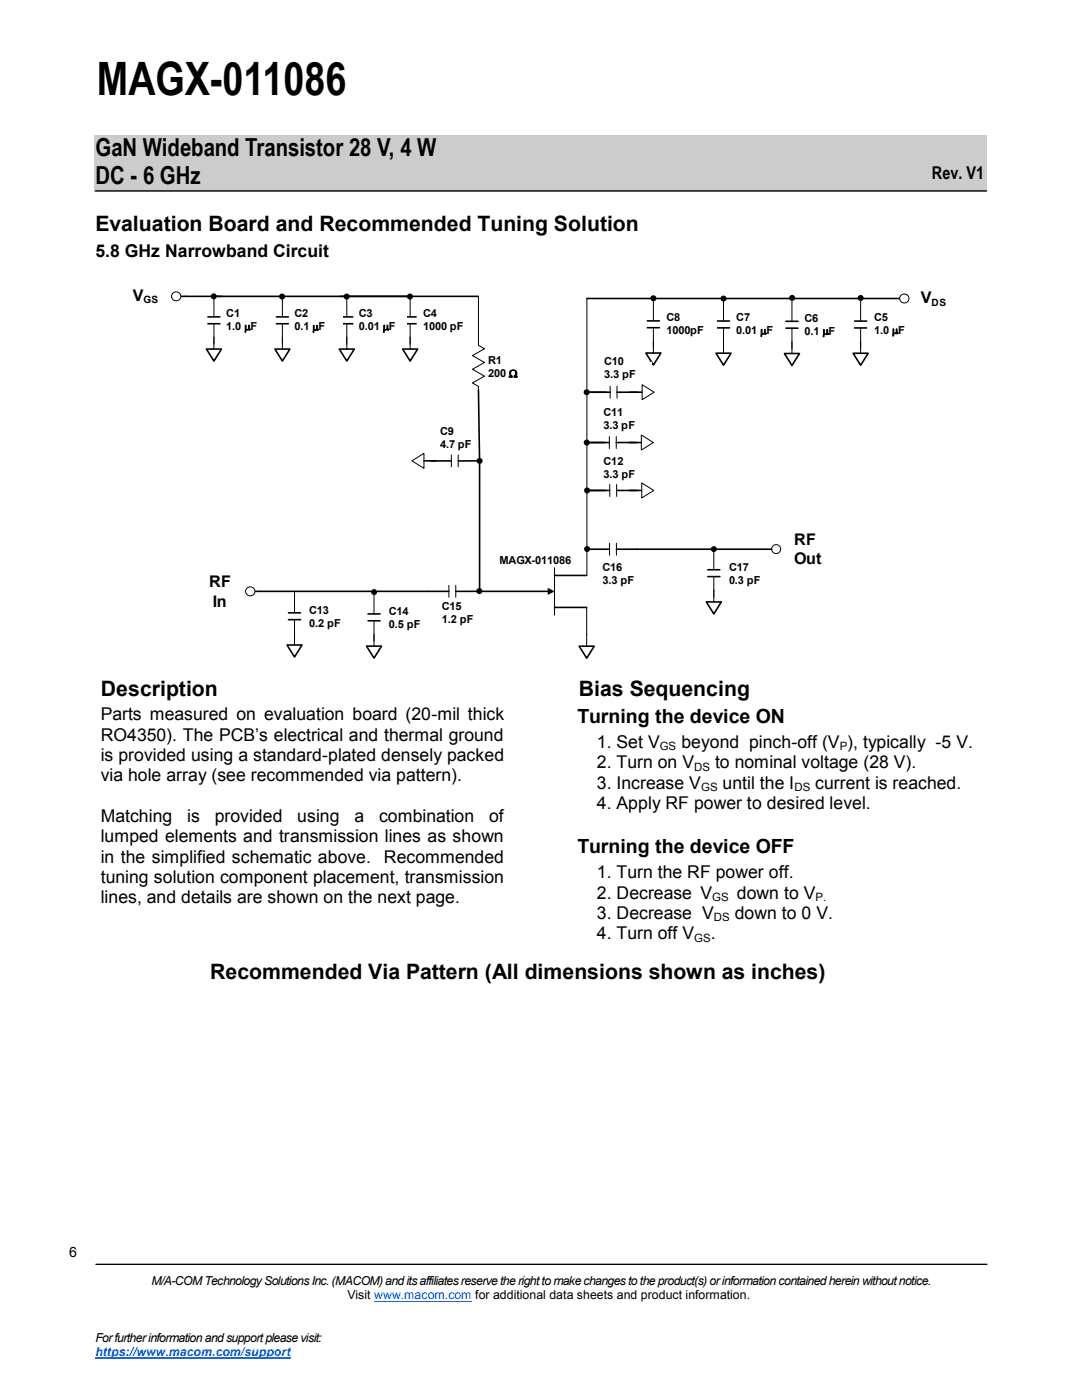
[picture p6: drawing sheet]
<svg xmlns="http://www.w3.org/2000/svg" width="216mm" height="279mm" viewBox="0 0 216 279" stroke-linecap="round" stroke-linejoin="round" font-family="sans-serif">
<path d="M18.8 26.9h178v11.3h-178z" fill-rule="evenodd" fill="#ccc"/>
<path d="M19 38.1h177.8" fill="none" stroke="#000" stroke-width=".26"/>
<g fill="#fff">
<path d="M6.9 247.1h9.6v6.3h-9.6z" fill-rule="evenodd"/>
<path d="M6.9 247.3h9.5v6.4h-9.5z" fill-rule="evenodd"/>
<path d="M6.9 247.3h9.5v6.3h-9.5z" fill-rule="evenodd"/>
</g>
<path d="M19.1 252.3h177.8" fill="none" stroke="#000" stroke-width=".26"/>
<path d="M74.7 259.7h19.4" fill="none" stroke="#06f" stroke-width=".2"/>
<path d="M19 271.1h39" fill="none" stroke="#06f" stroke-width=".25"/>
<path d="M110.6 114.8h6.5M110.6 121.2h6.5" fill="none" stroke="#000" stroke-width=".32"/>
<path d="M110.6 113.2v9.6M117.1 121.4v5.3" fill="none" stroke="#000" stroke-width=".2"/>
<path d="M88.1 121h9.6v2.4h-9.6z" fill-rule="evenodd" fill="#fff"/>
<path d="M85.4 118h4.2M90.9 118h4.2" fill="none" stroke="#000" stroke-width=".32"/>
<path d="M89.6 116.8v2.4M90.9 116.8v2.4" fill="none" stroke="#000" stroke-width=".2"/>
<path d="M84.3 62.7h9.7v2.4h-9.7z" fill-rule="evenodd" fill="#fff"/>
<path d="M81.8 59.1v4.1M81.8 64.6v4.1" fill="none" stroke="#000" stroke-width=".2"/>
<path d="M80.6 63.2h2.4M80.6 64.6h2.4" fill="none" stroke="#000" stroke-width=".32"/>
<path d="M80.3 69.7h3l-1.5 2.4z" fill="#fff"/>
<path d="M80.3 69.7h3l-1.5 2.4z" fill="none" stroke="#000" stroke-width=".32"/>
<path d="M81.8 67.3v2.4" fill="none" stroke="#000" stroke-width=".2"/>
<path d="M71.6 62.7h9.6v2.4h-9.6z" fill-rule="evenodd" fill="#fff"/>
<path d="M69.2 59.1v4.1M69.2 64.6v4.1" fill="none" stroke="#000" stroke-width=".2"/>
<path d="M68 63.2h2.4M68 64.6h2.4" fill="none" stroke="#000" stroke-width=".32"/>
<path d="M67.7 69.7h3l-1.5 2.4z" fill="#fff"/>
<path d="M67.7 69.7h3l-1.5 2.4z" fill="none" stroke="#000" stroke-width=".32"/>
<path d="M69.2 67.3v2.4" fill="none" stroke="#000" stroke-width=".2"/>
<path d="M58.7 62.8h9.6v2.4h-9.6z" fill-rule="evenodd" fill="#fff"/>
<path d="M56.3 59.1v4.1M56.3 64.6v4.1" fill="none" stroke="#000" stroke-width=".2"/>
<path d="M55.1 63.2h2.5M55.1 64.6h2.5" fill="none" stroke="#000" stroke-width=".32"/>
<path d="M54.8 69.7h3l-1.5 2.4z" fill="#fff"/>
<path d="M54.8 69.7h3l-1.5 2.4z" fill="none" stroke="#000" stroke-width=".32"/>
<path d="M56.3 67.3v2.4" fill="none" stroke="#000" stroke-width=".2"/>
<path d="M45.1 62.7h9.7v2.4h-9.7z" fill-rule="evenodd" fill="#fff"/>
<path d="M42.7 59.1v4.1M42.7 64.6v4.1" fill="none" stroke="#000" stroke-width=".2"/>
<path d="M41.5 63.2h2.4M41.5 64.6h2.4" fill="none" stroke="#000" stroke-width=".32"/>
<path d="M41.2 69.7h3l-1.5 2.4z" fill="#fff"/>
<path d="M36.1 59.1h.9M41.2 69.7h3l-1.5 2.4z" fill="none" stroke="#000" stroke-width=".32"/>
<path d="M42.7 67.3v2.4" fill="none" stroke="#000" stroke-width=".2"/>
<g fill="#fff">
<path d="M25.7 57.9h6.8v2.5h-6.8z" fill-rule="evenodd"/>
<circle cx="35.1" cy="59.1" r=".91"/>
</g>
<circle cx="35.1" cy="59.1" r=".91" fill="none" stroke="#000" stroke-width=".2"/>
<path d="M42.7 59.1h39.1" fill="none" stroke="#000" stroke-width=".33"/>
<g fill="#000">
<circle cx="56.3" cy="59.2" r=".6"/>
<circle cx="69.2" cy="59.2" r=".6"/>
</g>
<path d="M178.6 59.6h.9" fill="none" stroke="#000" stroke-width=".32"/>
<g fill="#fff">
<path d="M182 58.3h8v2.5h-8z" fill-rule="evenodd"/>
<circle cx="180.5" cy="59.6" r=".91"/>
</g>
<circle cx="180.5" cy="59.6" r=".91" fill="none" stroke="#000" stroke-width=".2"/>
<path d="M120.1 113.2h8.9v2.4h-8.9z" fill-rule="evenodd" fill="#fff"/>
<path d="M117.5 109.6h4.1M123 109.6h19.4" fill="none" stroke="#000" stroke-width=".32"/>
<path d="M121.6 108.4v2.4M123 108.4v2.4" fill="none" stroke="#000" stroke-width=".2"/>
<g fill="#fff">
<path d="M158.3 108.4h7.2v2.4h-7.2z" fill-rule="evenodd"/>
<circle cx="154.9" cy="109.6" r=".9"/>
</g>
<circle cx="154.9" cy="109.6" r=".9" fill="none" stroke="#000" stroke-width=".2"/>
<path d="M115.6 129h3l-1.5 2.4z" fill="#fff"/>
<path d="M115.6 129h3l-1.5 2.4z" fill="none" stroke="#000" stroke-width=".32"/>
<path d="M117.1 126.6v2.4" fill="none" stroke="#000" stroke-width=".2"/>
<path d="M174.2 63.5h9.6v2.4h-9.6z" fill-rule="evenodd" fill="#fff"/>
<path d="M171.7 60v4.1M171.7 65.4v4.1" fill="none" stroke="#000" stroke-width=".2"/>
<path d="M170.5 64.1h2.4M170.5 65.4h2.4" fill="none" stroke="#000" stroke-width=".32"/>
<path d="M170.2 70.5h3l-1.5 2.4z" fill="#fff"/>
<path d="M170.2 70.5h3l-1.5 2.4z" fill="none" stroke="#000" stroke-width=".32"/>
<path d="M171.7 68.1v2.4" fill="none" stroke="#000" stroke-width=".2"/>
<path d="M160.4 63.6h9.6v2.4h-9.6z" fill-rule="evenodd" fill="#fff"/>
<path d="M158 60v4.1M158 65.5v4.1" fill="none" stroke="#000" stroke-width=".2"/>
<path d="M156.8 64.1h2.4M156.8 65.5h2.4" fill="none" stroke="#000" stroke-width=".32"/>
<path d="M156.5 70.5h3l-1.5 2.4z" fill="#fff"/>
<path d="M156.5 70.5h3l-1.5 2.4z" fill="none" stroke="#000" stroke-width=".32"/>
<path d="M158 68.2v2.3" fill="none" stroke="#000" stroke-width=".2"/>
<path d="M146.8 63.6h9.6v2.3h-9.6z" fill-rule="evenodd" fill="#fff"/>
<path d="M144.4 60v4.1M144.4 65.4v4.1" fill="none" stroke="#000" stroke-width=".2"/>
<path d="M143.2 64.1h2.4M143.2 65.4h2.4" fill="none" stroke="#000" stroke-width=".32"/>
<path d="M142.9 70.5h3l-1.5 2.4z" fill="#fff"/>
<path d="M142.9 70.5h3l-1.5 2.4z" fill="none" stroke="#000" stroke-width=".32"/>
<path d="M144.4 68.1v2.4" fill="none" stroke="#000" stroke-width=".2"/>
<path d="M132.8 63.5h9.6v2.4h-9.6z" fill-rule="evenodd" fill="#fff"/>
<path d="M130.4 59.9v4.1M130.4 65.4v4.1" fill="none" stroke="#000" stroke-width=".2"/>
<path d="M129.2 64h2.4M129.2 65.4h2.4" fill="none" stroke="#000" stroke-width=".32"/>
<path d="M128.9 70.5h3l-1.5 2.3z" fill="#fff"/>
<path d="M37 59.1h7.2M68 59.1h27.4M128.9 70.5h3l-1.5 2.3z" fill="none" stroke="#000" stroke-width=".32"/>
<path d="M95.5 59.2v9M130.4 68.1v2.4" fill="none" stroke="#000" stroke-width=".2"/>
<g fill="#000">
<circle cx="42.6" cy="59.1" r=".6"/>
<circle cx="81.8" cy="59.2" r=".6"/>
<circle cx="144.4" cy="59.6" r=".6"/>
<circle cx="158.1" cy="59.5" r=".6"/>
<circle cx="142.4" cy="109.6" r=".6"/>
</g>
<path d="M77.5 122h7.1v2.4h-7.1z" fill-rule="evenodd" fill="#fff"/>
<path d="M74.6 118.4v4.1M74.6 123.9v4.1" fill="none" stroke="#000" stroke-width=".2"/>
<path d="M73.4 122.5h2.4M73.4 123.9h2.4" fill="none" stroke="#000" stroke-width=".32"/>
<path d="M73.1 128.9h3l-1.5 2.4z" fill="#fff"/>
<path d="M117.1 59.6h61.4M50.9 118h.9M73.1 128.9h3l-1.5 2.4z" fill="none" stroke="#000" stroke-width=".32"/>
<path d="M74.6 126.6v2.3" fill="none" stroke="#000" stroke-width=".2"/>
<g fill="#000">
<circle cx="130.4" cy="59.5" r=".6"/>
<circle cx="171.7" cy="59.5" r=".6"/>
<circle cx="74.6" cy="118.2" r=".6"/>
</g>
<g fill="#fff">
<path d="M40.5 116.8h6.7v2.5h-6.7z" fill-rule="evenodd"/>
<circle cx="49.9" cy="118" r=".91"/>
</g>
<circle cx="49.9" cy="118" r=".91" fill="none" stroke="#000" stroke-width=".2"/>
<path d="M87.7 86.2h6.8v2.3h-6.8z" fill-rule="evenodd" fill="#fff"/>
<path d="M85.9 92h4.2M91.4 92h4.2" fill="none" stroke="#000" stroke-width=".32"/>
<path d="M90.1 90.8v2.4M91.4 90.8v2.4" fill="none" stroke="#000" stroke-width=".2"/>
<g fill="#000">
<circle cx="117.1" cy="78.3" r=".6"/>
<circle cx="95.7" cy="92" r=".6"/>
</g>
<path d="M117.7 78.3h3.2" fill="none" stroke="#000" stroke-width=".33"/>
<path d="M120.4 72.3h9.7v2.4h-9.7z" fill-rule="evenodd" fill="#fff"/>
<path d="M117.6 78.3h4.1M123.1 78.3h4.1" fill="none" stroke="#000" stroke-width=".32"/>
<path d="M121.7 77.1v2.4M123.1 77.1v2.4" fill="none" stroke="#000" stroke-width=".2"/>
<path d="M128.1 76.8l2.4 1.5-2.4 1.5z" fill="#fff"/>
<path d="M128.1 76.8l2.4 1.5-2.4 1.5z" fill="none" stroke="#000" stroke-width=".2"/>
<path d="M125.7 78.3h2.4" fill="none" stroke="#000" stroke-width=".32"/>
<circle cx="117.1" cy="88.3" r=".6" fill="#000"/>
<path d="M117.7 88.3h3.1" fill="none" stroke="#000" stroke-width=".33"/>
<path d="M120.3 82.4h9.6v2.4h-9.6z" fill-rule="evenodd" fill="#fff"/>
<path d="M117.5 88.3h4.1M123 88.3h4.1" fill="none" stroke="#000" stroke-width=".32"/>
<path d="M121.6 87.1v2.4M123 87.1v2.4" fill="none" stroke="#000" stroke-width=".2"/>
<path d="M128 86.8l2.4 1.5-2.4 1.5z" fill="#fff"/>
<path d="M95.5 68.2v.7l1.2 .7-2.4 1.4 2.4 1.3-2.4 1.4 2.4 1.4-2.4 1.3 1.2 .7v.7M128 86.8l2.4 1.5-2.4 1.5z" fill="none" stroke="#000" stroke-width=".2"/>
<path d="M125.6 88.3h2.4M51.8 118h22.3M75.2 118h10.2" fill="none" stroke="#000" stroke-width=".32"/>
<circle cx="117.2" cy="109.6" r=".6" fill="#000"/>
<path d="M97.3 72.1h7.3v2.4h-7.3z" fill-rule="evenodd" fill="#fff"/>
<path d="M95.5 77.8l.2 13.6M95.1 118h14.4" fill="none" stroke="#000" stroke-width=".32"/>
<g fill="#000">
<path d="M109.3 117.3l1.4 .7-1.4 .7z"/>
<circle cx="95.6" cy="118" r=".6"/>
</g>
<path d="M117.1 59.6v55.2" fill="none" stroke="#000" stroke-width=".2"/>
<path d="M82.2 92l2.4-1.5v3z" fill="#fff"/>
<path d="M82.2 92l2.4-1.5v3z" fill="none" stroke="#000" stroke-width=".2"/>
<path d="M84.6 92h2.4" fill="none" stroke="#000" stroke-width=".32"/>
<path d="M140.9 120.1h3l-1.5 2.4z" fill="#fff"/>
<path d="M140.9 120.1h3l-1.5 2.4z" fill="none" stroke="#000" stroke-width=".32"/>
<path d="M142.4 117.7v2.4" fill="none" stroke="#000" stroke-width=".2"/>
<path d="M145.3 113.2h9.6v2.4h-9.6z" fill-rule="evenodd" fill="#fff"/>
<path d="M142.4 109.6v4.1M142.4 115.1v4.1" fill="none" stroke="#000" stroke-width=".2"/>
<path d="M141.2 113.7h2.4M141.2 115.1h2.4M142.4 109.6h11.6" fill="none" stroke="#000" stroke-width=".32"/>
<circle cx="117.2" cy="97.9" r=".6" fill="#000"/>
<path d="M117.8 97.9h3" fill="none" stroke="#000" stroke-width=".33"/>
<path d="M120.3 92.1h9.6v2.4h-9.6z" fill-rule="evenodd" fill="#fff"/>
<path d="M117.5 97.9h4.2M123 97.9h4.2" fill="none" stroke="#000" stroke-width=".32"/>
<path d="M121.7 96.7v2.4M123 96.7v2.4" fill="none" stroke="#000" stroke-width=".2"/>
<path d="M128 96.4l2.5 1.5-2.5 1.5z" fill="#fff"/>
<path d="M128 96.4l2.5 1.5-2.5 1.5z" fill="none" stroke="#000" stroke-width=".2"/>
<path d="M95.7 92.6v25.4M125.6 97.9h2.4" fill="none" stroke="#000" stroke-width=".32"/>
<path d="M61.7 121.7h7.1v2.4h-7.1z" fill-rule="evenodd" fill="#fff"/>
<path d="M58.8 118.2v4.1M58.8 123.7v4.1" fill="none" stroke="#000" stroke-width=".2"/>
<path d="M57.6 122.3h2.4M57.6 123.7h2.4" fill="none" stroke="#000" stroke-width=".32"/>
<path d="M57.3 128.7h3l-1.5 2.4z" fill="#fff"/>
<path d="M57.3 128.7h3l-1.5 2.4z" fill="none" stroke="#000" stroke-width=".32"/>
<path d="M58.8 126.3v2.4" fill="none" stroke="#000" stroke-width=".2"/>
<text font-size="9.2" x="19.3" y="19">MAGX-011086</text>
<g font-size="5">
<text x="19" y="31.1">GaN Wideband Transistor 28 V, 4 W</text>
<text x="19" y="36.8">DC - 6 GHz</text>
</g>
<g font-size="4.2">
<text x="19" y="46.1">Evaluation Board and Recommended Tuning Solution</text>
<text x="20.2" y="138.9">Description</text>
<text x="115.5" y="138.9">Bias Sequencing</text>
<text x="42" y="195.5">Recommended Via Pattern (All dimensions shown as inches)</text>
</g>
<g font-size="3.9">
<text x="115.2" y="144.2">Turning the device ON</text>
<text x="115.2" y="170.2">Turning the device OFF</text>
</g>
<g font-size="3.5">
<text x="186" y="35.7">Rev. V1</text>
<text x="19" y="51.3">5.8 GHz Narrowband Circuit</text>
<text x="20.1" y="143.7">Parts measured on evaluation board (20-mil thick</text>
<text x="20.1" y="147.8">RO4350). The PCB’s electrical and thermal ground</text>
<text x="119.1" y="149.2">1. Set V</text>
<text x="136" y="149.2">beyond pinch-off (V ), typically -5 V.</text>
<text x="20.1" y="151.9">is provided using a standard-plated densely packed</text>
<text x="20.1" y="155.9">via hole array (see recommended via pattern).</text>
<text x="119.1" y="153.3">2. Turn on V</text>
<text x="142.7" y="153.3">to nominal voltage (28 V).</text>
<text x="119.1" y="157.4">3. Increase V</text>
<text x="119.1" y="161.4">4. Apply RF power to desired level.</text>
<text x="144.2" y="157.4">until the I</text>
<text x="162.7" y="157.4">current is reached.</text>
<text x="20.1" y="164">Matching</text>
<text x="37.4" y="164">is</text>
<text x="42.9" y="164">provided</text>
<text x="59.3" y="164">using</text>
<text x="70.7" y="164">a</text>
<text x="75.6" y="164">combination</text>
<text x="97.6" y="164">of</text>
<text x="20.1" y="168.1">lumped elements and transmission lines as shown</text>
<text x="20.1" y="172.2">in the simplified schematic above.</text>
<text x="76.6" y="172.2">Recommended</text>
<text x="20.1" y="176.2">tuning solution component placement, transmission</text>
<text x="119.1" y="175.3">1. Turn the RF power off.</text>
<text x="119.1" y="179.3">2. Decrease V</text>
<text x="147" y="179.3">down to V</text>
<text x="20.1" y="180.2">lines, and details are shown on the next page.</text>
<text x="119.1" y="183.4">3. Decrease V</text>
<text x="146.6" y="183.4">down to 0 V.</text>
<text x="119.1" y="187.4">4. Turn off V</text>
<text x="141.8" y="187.4">.</text>
</g>
<g font-size="3.2">
<text x="26.5" y="60.1">V</text>
<text x="183.7" y="60.5">V</text>
<text x="158.5" y="108.8">RF</text>
<text x="158.5" y="112.6">Out</text>
<text x="41.7" y="117.2">RF</text>
<text x="42.5" y="121.1">In</text>
</g>
<text font-size="2.8" x="13.9" y="250.7">6</text>
<g font-size="2.5">
<text x="30.2" y="256.5">M/A-COM Technology Solutions Inc. (MACOM) and its affiliates reserve the right to make changes to the product(s) or information contained herein without notice.</text>
<text x="69.3" y="259.3">Visit www.macom.com for additional data sheets and product information.</text>
<text x="19" y="267.8">For further information and support please visit:</text>
</g>
<text font-size="2.5" fill="#06f" x="19" y="270.7">https://www.macom.com/support</text>
<g font-size="2.3">
<text x="131.6" y="149.7">GS</text>
<text x="167.5" y="149.7">P</text>
<text x="138.5" y="153.8">DS</text>
<text x="139.9" y="157.8">GS</text>
<text x="158.5" y="157.8">DS</text>
<text x="142.1" y="179.8">GS</text>
<text x="162.7" y="179.8">P.</text>
<text x="142.4" y="183.8">DS</text>
<text x="138.5" y="187.9">GS</text>
</g>
<g font-size="2.2">
<text x="45.2" y="63.3">C1</text>
<text x="45.2" y="65.9">1.0 mF</text>
<text x="58.8" y="63.3">C2</text>
<text x="58.8" y="65.9">0.1 mF</text>
<text x="71.6" y="63.3">C3</text>
<text x="71.6" y="65.9">0.01 mF</text>
<text x="84.4" y="63.3">C4</text>
<text x="84.4" y="65.9">1000 pF</text>
<text x="133" y="64.1">C8</text>
<text x="146.9" y="64.1">C7</text>
<text x="160.5" y="64.2">C6</text>
<text x="174.4" y="64">C5</text>
<text x="133" y="66.7">1000pF</text>
<text x="146.9" y="66.7">0.01 mF</text>
<text x="160.5" y="66.8">0.1 mF</text>
<text x="174.4" y="66.6">1.0 mF</text>
<text x="97.4" y="72.6">R1</text>
<text x="97.4" y="75.3">200 W</text>
<text x="120.6" y="72.9">C10</text>
<text x="120.6" y="75.5">3.3 pF</text>
<text x="120.4" y="83">C11</text>
<text x="87.8" y="86.8">C9</text>
<text x="87.8" y="89.3">4.7 pF</text>
<text x="120.4" y="85.6">3.3 pF</text>
<text x="120.4" y="92.8">C12</text>
<text x="120.4" y="95.4">3.3 pF</text>
<text x="99.6" y="112.6">MAGX-011086</text>
<text x="120.2" y="113.9">C16</text>
<text x="145.5" y="113.9">C17</text>
<text x="120.2" y="116.5">3.3 pF</text>
<text x="145.5" y="116.5">0.3 pF</text>
<text x="61.7" y="122.5">C13</text>
<text x="61.7" y="125">0.2 pF</text>
<text x="77.6" y="122.7">C14</text>
<text x="77.6" y="125.3">0.5 pF</text>
<text x="88.2" y="121.8">C15</text>
<text x="88.2" y="124.3">1.2 pF</text>
</g>
<g font-size="2">
<text x="28.7" y="60.6">GS</text>
<text x="185.9" y="61">DS</text>
</g>
</svg>
